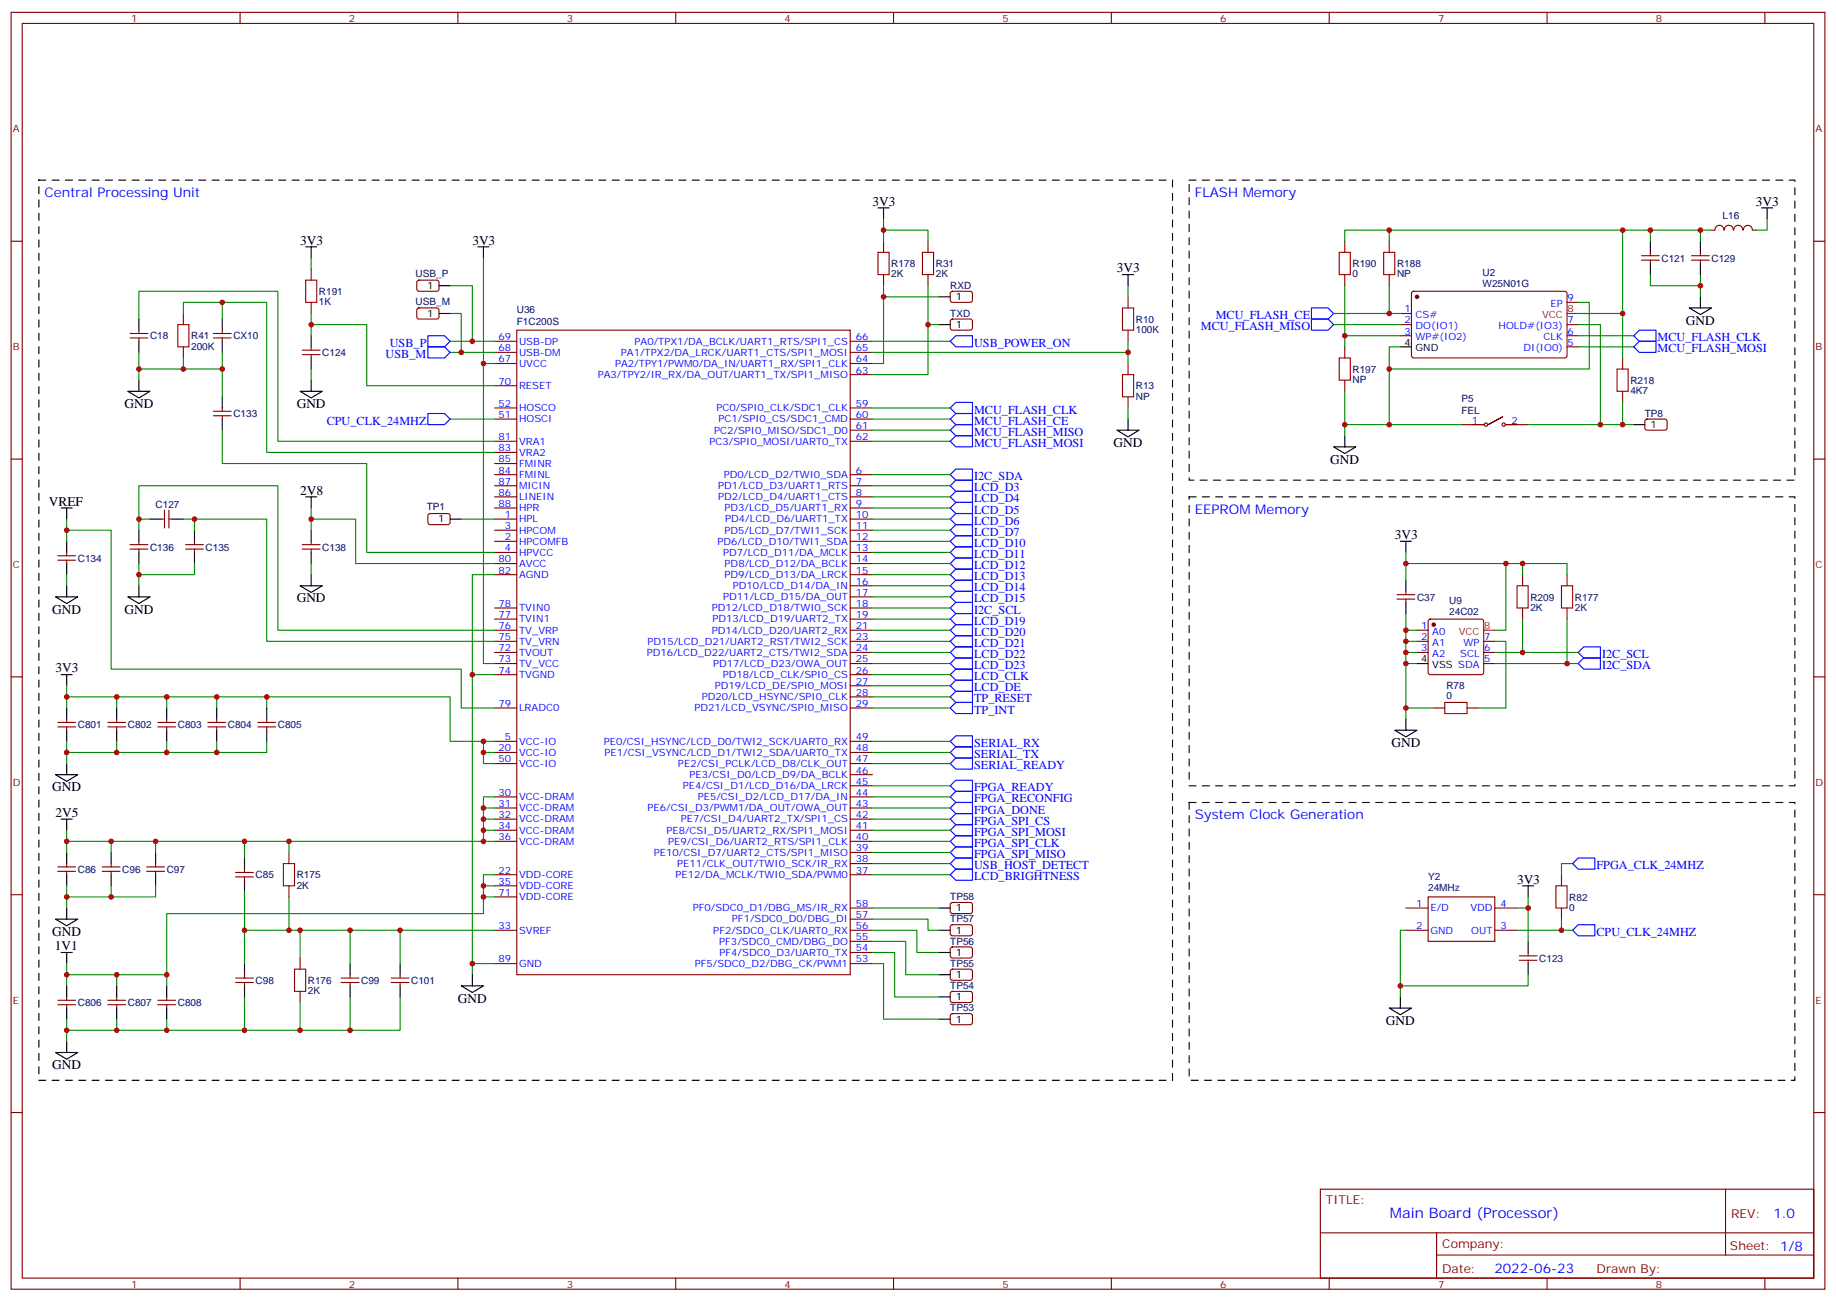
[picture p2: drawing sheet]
<svg xmlns="http://www.w3.org/2000/svg" width="583mm" height="413mm" viewBox="0 0 583 413" stroke-linecap="round" stroke-linejoin="round" font-family="sans-serif">
<g fill="none" stroke="#870000" stroke-width=".35">
<path d="M3.5 3.9h575.8v405.4h-575.8zM7.1 7.4h568.6v398.3h-568.6zM76.2 3.9v3.5M145.3 3.9v3.5M214.5 3.9v3.5M283.6 3.9v3.5M352.8 3.9v3.5M421.9 3.9v3.5M491.1 3.9v3.5M560.2 3.9v3.5M3.5 76.6h3.6M280.5 76.6v3.5"/>
<path d="M294.6 76.6v3.5M426.9 76.6v3.5M441 76.6v3.5M543.3 73.1h1M544.4 73a1.41 1.41 0 0 1 1.4-1.5 1.41 1.41 0 0 1 1.4 1.5M547.4 73a1.41 1.41 0 0 1 1.4-1.5 1.41 1.41 0 0 1 1.4 1.5M550.4 73a1.41 1.41 0 0 1 1.4-1.5 1.41 1.41 0 0 1 1.4 1.5M553.4 73a1.41 1.41 0 0 1 1.4-1.5 1.41 1.41 0 0 1 1.4 1.5M556.3 73.1h1.1M575.7 76.6h3.6M58.2 99.5v3.5M98.8 85.4v3.5"/>
<path d="M98.8 96v3.5M132.5 89.1l.5-.2 5.9 .1 .4 .6v2.4l-.7 .5-5.9-.1-.4-.6v-2.2zM132.5 98l.5-.2h5.9l.4 .7v2.4l-.7 .4-5.9-.1-.4-.6v-2.1zM280.5 87.2v3.5M294.6 87.2v3.5M301.9 92.7l.4-.2h5.9l.5 .7-.1 2.4-.6 .4-5.9-.1-.5-.6v-2.1zM358.1 94.2v3.6M426.9 87.2v3.5M441 87.2v3.5M444.5 99.5h3.5M448.3 92.7l.4-.2h48.3l.4 .7v20l-.7 .4h-48.2l-.5-.7v-19.7zM497.4 96h3.5"/>
<path d="M521.1 82.6h5.6M521.1 81.2h5.6M523.9 80.1v1.1M523.9 82.6v1M536.9 82.6h5.7M536.9 81.2h5.7M539.8 80.1v1.1M539.8 82.6v1M41.3 105.9h5.6M41.3 107.3h5.6M44.1 104.8v1.1M44.1 107.3v1"/>
<path d="M58.2 110.1v3.5M67.7 105.9h5.7M67.7 107.3h5.7M70.6 104.8v1.1M70.6 107.3v1M96 112.6h5.6M96 111.2h5.6M98.8 110.1v1.1M98.8 112.6v1M157 115.4h7M157 111.9h7M157 108.3h7"/>
<path d="M164 104.8h105.9v204.6h-105.9zM269.9 118.9h7M269.9 115.4h7M269.9 111.9h7M269.9 108.3h7M301.9 101.5l.4-.2h5.9l.5 .7-.1 2.4-.6 .4-5.9-.1-.5-.6v-2.1zM358.1 104.8v3.5M358.1 115.4v3.5M426.9 110.1v3.5M444.5 103h3.5M444.5 106.6h3.5M497.4 103h3.5"/>
<path d="M497.4 106.6h3.5M497.4 110.1h3.5M515.1 113.6v3.6M67.7 132h5.7M67.7 130.6h5.7M70.6 129.5v1.1M70.6 132v1M157 133h7M157 129.5h7M157 122.4h7M269.9 133h7M269.9 129.5h7"/>
<path d="M269.9 136.6h7M358.1 126v3.5M426.9 120.7v3.5M463.9 134.8h7.1M477 132.3l-4.6 2.5 4.6-2.5M478 134.8h7.1M515.1 124.2v3.5M522.3 133.2l.5-.2 5.9 .1 .5 .6-.1 2.4-.6 .5-6-.1-.4-.6v-2.2zM3.5 145.7h3.6M157 150.7h7M157 154.2h7M157 157.7h7"/>
<path d="M157 140.1h7M157 143.6h7M157 147.1h7M269.9 150.7h7M269.9 154.2h7M269.9 157.7h7M269.9 140.1h7M575.7 145.7h3.6M18.3 177.8h5.7M18.3 176.4h5.7M21.2 175.4v1M21.2 177.8v1.1"/>
<path d="M41.3 174.3h5.6M41.3 172.9h5.6M44.1 171.8v1.1M44.1 174.3v1.1M51.2 164.8h1M52.2 162v5.6M53.6 164.8h1.1M53.6 162v5.6M58.9 174.3h5.7M58.9 172.9h5.7M61.7 171.8v1.1M61.7 174.3v1.1"/>
<path d="M96 174.3h5.6M96 172.9h5.6M98.8 171.8v1.1M98.8 174.3v1.1M136.1 163.2l.4-.2 5.9 .1 .5 .6-.1 2.4-.6 .4h-5.9l-.5-.7v-2.1zM157 164.8h7M157 171.8h7M157 168.3h7M157 175.4h7M157 161.3h7M157 178.9h7M269.9 164.8h7"/>
<path d="M269.9 171.8h7M269.9 168.3h7M269.9 175.4h7M269.9 161.3h7M269.9 178.9h7M157 182.4h7M157 193h7M157 196.5h7M269.9 182.4h7M269.9 185.9h7M269.9 189.5h7M269.9 193h7"/>
<path d="M269.9 196.5h7M443.4 190.2h5.7M443.4 188.8h5.7M446.3 187.7v1.1M446.3 190.2v1M453.6 196.7l.4-.2h16.3l.5 .2 .2 .5v16.3l-.3 .5-.4 .2h-16.3l-.5-.3-.2-.4v-16.3zM483.3 182.4v3.5M483.3 193v3.5M497.4 182.4v3.5M497.4 193v3.5M3.5 214.9h3.6M157 200.1h7"/>
<path d="M157 203.6h7M157 207.1h7M157 210.6h7M157 214.2h7M269.9 200.1h7M269.9 203.6h7M269.9 207.1h7M269.9 210.6h7M269.9 214.2h7M269.9 217.7h7M449.8 200.1h3.5M449.8 203.6h3.5"/>
<path d="M449.8 207.1h3.5M471 203.6h3.5M471 207.1h3.5M471 210.6h3.5M575.7 214.9h3.6M18.3 230.8h5.7M18.3 229.3h5.7M21.2 228.3v1M21.2 230.8v1M34.2 230.8h5.7M34.2 229.3h5.7M37 228.3v1"/>
<path d="M37 230.8v1M50.1 230.8h5.6M50.1 229.3h5.6M52.9 228.3v1M52.9 230.8v1M66 230.8h5.6M66 229.3h5.6M68.8 228.3v1M68.8 230.8v1M81.8 230.8h5.7M81.8 229.3h5.7M84.7 228.3v1"/>
<path d="M84.7 230.8v1M157 235.3h7M157 238.9h7M157 224.8h7M269.9 235.3h7M269.9 238.9h7M269.9 221.2h7M269.9 224.8h7M455.1 224.8h3.5M465.7 224.8h3.5M157 253h7M157 256.5h7"/>
<path d="M157 242.4h7M269.9 253h7M269.9 256.5h7M269.9 249.4h7M269.9 245.9h7M269.9 242.4h7M18.3 276.6h5.7M18.3 275.2h5.7M21.2 274.1v1.1M21.2 276.6v1.1M32.5 276.6h5.6M32.5 275.2h5.6"/>
<path d="M35.3 274.1v1.1M35.3 276.6v1.1M46.6 276.6h5.6M46.6 275.2h5.6M49.4 274.1v1.1M49.4 276.6v1.1M74.8 278.4h5.6M74.8 277h5.6M77.6 275.9v1.1M77.6 278.4v1M91.7 270.6v3.5M157 277.7h7"/>
<path d="M157 260h7M157 263.6h7M157 267.1h7M269.9 277.7h7M269.9 260h7M269.9 263.6h7M269.9 267.1h7M269.9 274.1h7M269.9 270.6h7M495.7 277.7v3.5M3.5 284h3.6M91.7 281.2v3.5"/>
<path d="M157 295.3h7M157 281.2h7M157 284.7h7M269.9 295.3h7M269.9 298.8h7M269.9 291.8h7M269.9 288.3h7M301.9 286.7l.4-.2h5.9l.5 .7-.1 2.4-.6 .4h-5.9l-.5-.7v-2.1zM301.9 293.8l.4-.3 5.9 .1 .5 .7-.1 2.3-.6 .5-5.9-.1-.5-.6v-2.1zM446.3 295.3h7M446.3 288.3h7M453.3 284.7h21.2v14.1h-21.2z"/>
<path d="M474.5 295.3h7M474.5 288.3h7M495.7 288.3v3.5M575.7 284h3.6M18.3 318.9h5.7M18.3 317.5h5.7M21.2 316.5v1M21.2 318.9v1.1M34.2 318.9h5.7M34.2 317.5h5.7M37 316.5v1M37 318.9v1.1"/>
<path d="M50.1 318.9h5.6M50.1 317.5h5.6M52.9 316.5v1M52.9 318.9v1.1M74.8 311.9h5.6M74.8 310.5h5.6M77.6 309.4v1.1M77.6 311.9v1M95.2 304.1v3.6M95.2 314.7v3.5M108.3 311.9h5.6M108.3 310.5h5.6"/>
<path d="M111.1 309.4v1.1M111.1 311.9v1M124.2 311.9h5.6M124.2 310.5h5.6M127 309.4v1.1M127 311.9v1M157 305.9h7M269.9 305.9h7M269.9 302.4h7M301.9 300.8l.4-.2 5.9 .1 .5 .6-.1 2.4-.6 .4h-5.9l-.5-.7v-2.1zM301.9 307.9l.4-.2h5.9l.5 .7-.1 2.4-.6 .4-5.9-.1-.5-.6v-2.1zM301.9 314.9l.4-.2 5.9 .1 .5 .6-.1 2.4-.6 .4h-5.9l-.5-.7v-2.1z"/>
<path d="M482.2 304.8h5.7M482.2 303.4h5.7M485.1 302.4v1M485.1 304.8v1.1M301.9 322l.4-.2h5.9l.5 .7-.1 2.4-.6 .4-5.9-.1-.5-.6v-2.1zM3.5 353.2h3.6M575.7 353.2h3.6M419.1 377.5h156.6v28.2h-156.6zM547.7 377.5v20.9M419.1 391.4h156.5M456 398.4h119.6M456 391.4v14.1"/>
<path d="M76.2 405.7v3.6M145.3 405.7v3.6M214.5 405.7v3.6M283.6 405.7v3.6M352.8 405.7v3.6M421.9 405.7v3.6M491.1 405.7v3.6M560.2 405.7v3.6"/>
<circle cx="471.7" cy="134.8" r=".53"/>
<circle cx="477.3" cy="134.8" r=".53"/>
</g>
<g fill="none" stroke="#008700" stroke-width=".35">
<path d="M280.5 73.1h14.1v3.5M280.5 69.5v7.1M441 73.1v3.5M515.1 73.1v40.5M523.9 73.1v3.5M539.8 73.1v3.5M543.3 73.1h-116.4v3.5M560.9 69.5v3.6h-3.5M58.2 99.5v-3.5h26.5v47.6h72.3M70.6 96v5.3M98.8 81.9v3.5M98.8 99.5v7.1"/>
<path d="M142.9 99.5h3.5v12.4M142.9 90.7h7v17.6M153.5 81.9v128.7h3.5M280.5 90.7v24.7h-3.6M280.5 94.2h17.6M294.6 90.7v28.2h-17.7M358.1 90.7v3.5M423.3 99.5h21.2M426.9 90.7v19.4M441 90.7v8.8M500.9 96h3.6v21.2h-63.5M500.9 99.5h14.2"/>
<path d="M523.9 87.2v3.5h15.9M539.8 87.2v7M44.1 101.3v-8.8h44.1v47.6h68.8M44.1 111.9v8.8M44.1 117.2h26.5M58.2 113.6v3.6M70.6 111.9v14.1M98.8 103h17.6v19.4h40.6M98.8 117.2v3.5M142.9 108.3h14.1M142.9 111.9h14.1M153.5 115.4h3.5"/>
<path d="M276.9 108.3h24.7M276.9 111.9h81.2M294.6 103h3.5M358.1 108.3v7.1M423.3 103h21.2M426.9 106.6h17.6M444.5 110.1h-3.5v24.7M500.9 103h7.1v31.8M500.9 106.6h17.7M500.9 110.1h17.7M70.6 136.6v10.5h45.8v28.3h40.6M142.9 133h14.1"/>
<path d="M276.9 136.6h24.7M276.9 129.5h24.7M276.9 133h24.7M358.1 129.5v3.5M426.9 134.8h37M426.9 124.2v14.1M485.1 134.8h33.5M515.1 127.7v7.1M276.9 157.7h24.7M276.9 154.2h24.7M276.9 140.1h24.7M276.9 150.7h24.7"/>
<path d="M21.2 168.3h14.1v44.1h111.1v12.4h10.6M21.2 164.8v7M44.1 168.3v-14.1h44.1v45.9h68.8M44.1 164.8h3.5M44.1 178.9v7M58.2 164.8h26.5v38.8h72.3M61.7 178.9v3.5h-17.6M61.7 164.8v3.5M98.8 164.8h14.1v14.1h44.1M98.8 161.3v7M98.8 178.9v3.5M146.4 164.8h10.6"/>
<path d="M276.9 178.9h24.7M276.9 175.4h24.7M276.9 171.8h24.7M276.9 168.3h24.7M276.9 164.8h24.7M276.9 161.3h24.7M446.3 178.9h51.1v3.5M446.3 175.4v8.8M478 178.9v21.2h-3.5M483.3 178.9v3.5M21.2 182.4v3.5M157 182.4h-7.1v127"/>
<path d="M276.9 196.5h24.7M276.9 189.5h24.7M276.9 185.9h24.7M276.9 182.4h24.7M276.9 193h24.7M446.3 194.8v33.5M483.3 196.5v10.6M497.4 196.5v14.1M21.2 217.7v7.1M149.9 214.2h7.1M276.9 217.7h24.7M276.9 214.2h24.7"/>
<path d="M276.9 210.6h24.7M276.9 207.1h24.7M276.9 203.6h24.7M276.9 200.1h24.7M446.3 210.6h3.5M446.3 207.1h3.5M446.3 203.6h3.5M446.3 200.1h3.5M474.5 203.6h3.5v21.2h-8.8M474.5 210.6h26.4M474.5 207.1h26.4M21.2 221.2h121.7v14.1h14.1"/>
<path d="M21.2 235.3v7.1M37 221.2v3.6M37 235.3v3.6M52.9 221.2v3.6M52.9 235.3v3.6M68.8 221.2v3.6M68.8 235.3v3.6M84.7 235.3v3.6h-63.5M84.7 221.2v3.6M153.5 235.3v7.1h3.5M153.5 238.9h3.5M276.9 224.8h24.7"/>
<path d="M276.9 221.2h24.7M276.9 235.3h24.7M276.9 238.9h24.7M446.3 224.8h8.8M153.5 256.5h3.5M157 253h-3.5v14.1M276.9 256.5h24.7M276.9 249.4h24.7M276.9 253h24.7M276.9 242.4h24.7M21.2 267.1h135.8M21.2 263.6v7"/>
<path d="M35.3 267.1v3.5M49.4 267.1v3.5M77.6 267.1v5.3M91.7 267.1v3.5M153.5 263.6h3.5M153.5 260h3.5M157 277.7h-3.5v12.3h-100.6v22.9M276.9 277.7h24.7M276.9 267.1h24.7M276.9 263.6h24.7M276.9 270.6h24.7M276.9 260h24.7"/>
<path d="M276.9 274.1h24.7M499.2 274.1h-3.5v3.6M21.2 281.2v7.1M35.3 281.2v3.5M49.4 281.2v3.5h-28.2M77.6 295.3h79.4M77.6 283v22.9M91.7 284.7v10.6M95.2 295.3v8.8M111.1 295.3v10.6M127 295.3v10.6M153.5 281.2h3.5"/>
<path d="M153.5 284.7h3.5M276.9 291.8h17.7v3.5h3.5M276.9 295.3h14.1v7.1h7.1M276.9 298.8h10.6v10.6h10.6M276.9 288.3h21.2M446.3 295.3h-1.8v21.2M481.5 288.3h3.6M481.5 295.3h17.7M485.1 284.7v14.1M495.7 291.8v3.5M21.2 305.9v7M21.2 309.4h31.7"/>
<path d="M37 309.4v3.5M77.6 316.5v10.6M95.2 318.2v8.9M111.1 316.5v10.6M127 316.5v10.6h-105.8M149.9 305.9h7.1M276.9 302.4h7.1v14.1h14.1M276.9 305.9h3.6v17.6h17.6M485.1 309.4v3.5h-40.6M21.2 323.5v7.1M37 323.5v3.6M52.9 323.5v3.6"/>
</g>
<g fill="none" stroke="#00f" stroke-width=".35">
<path d="M416.3 97.8h5.3l1.7 1.7-1.7 1.8h-5.3zM135.8 106.6h5.3l1.8 1.7-1.8 1.8h-5.3zM135.8 110.1h5.3l1.8 1.8-1.8 1.7h-5.3zM303.4 106.6h5.3v3.5h-5.3l-1.8-1.8zM416.3 101.3h5.3l1.7 1.7-1.7 1.8h-5.3zM520.3 104.8h5.3v3.5h-5.3l-1.7-1.7zM520.3 108.3h5.3v3.6h-5.3l-1.7-1.8zM135.8 131.3h5.3l1.8 1.7-1.8 1.8h-5.3zM303.4 138.3h5.3v3.6h-5.3l-1.8-1.8zM303.4 127.7h5.3v3.6h-5.3l-1.8-1.8zM303.4 134.8h5.3v3.5h-5.3l-1.8-1.7zM303.4 131.3h5.3v3.5h-5.3l-1.8-1.8z"/>
<path d="M303.4 152.4h5.3v3.6h-5.3l-1.8-1.8zM303.4 156h5.3v3.5h-5.3l-1.8-1.8zM303.4 159.5h5.3v3.5h-5.3l-1.8-1.7zM303.4 148.9h5.3v3.5h-5.3l-1.8-1.7zM303.4 166.5h5.3v3.6h-5.3l-1.8-1.8zM303.4 163h5.3v3.5h-5.3l-1.8-1.7zM303.4 170.1h5.3v3.5h-5.3l-1.8-1.8zM303.4 173.6h5.3v3.5h-5.3l-1.8-1.7zM303.4 177.1h5.3v3.6h-5.3l-1.8-1.8zM303.4 180.7h5.3v3.5h-5.3l-1.8-1.8zM303.4 184.2h5.3v3.5h-5.3l-1.8-1.8zM303.4 187.7h5.3v3.5h-5.3l-1.8-1.7z"/>
<path d="M303.4 198.3h5.3v3.5h-5.3l-1.8-1.7zM303.4 194.8h5.3v3.5h-5.3l-1.8-1.8zM303.4 191.2h5.3v3.6h-5.3l-1.8-1.8zM303.4 219.5h5.3v3.5h-5.3l-1.8-1.8zM303.4 215.9h5.3v3.6h-5.3l-1.8-1.8zM303.4 212.4h5.3v3.5h-5.3l-1.8-1.7zM303.4 208.9h5.3v3.5h-5.3l-1.8-1.8zM303.4 205.4h5.3v3.5h-5.3l-1.8-1.8zM303.4 201.8h5.3v3.6h-5.3l-1.8-1.8zM500.9 210.6l1.8-1.7h5.3v3.5h-5.3zM502.7 205.4h5.3v3.5h-5.3l-1.8-1.8zM303.4 223h5.3v3.5h-5.3l-1.8-1.7z"/>
<path d="M303.4 233.6h5.3v3.5h-5.3l-1.8-1.8zM303.4 237.1h5.3v3.5h-5.3l-1.8-1.7zM303.4 251.2h5.3v3.5h-5.3l-1.8-1.7zM303.4 247.7h5.3v3.5h-5.3l-1.8-1.8zM303.4 254.7h5.3v3.6h-5.3l-1.8-1.8zM303.4 258.3h5.3v3.5h-5.3l-1.8-1.8zM303.4 240.6h5.3v3.6h-5.3l-1.8-1.8zM303.4 265.3h5.3v3.6h-5.3l-1.8-1.8zM303.4 268.9h5.3v3.5h-5.3l-1.8-1.8zM303.4 261.8h5.3v3.5h-5.3l-1.8-1.7zM303.4 272.4h5.3v3.5h-5.3l-1.8-1.8zM303.4 275.9h5.3v3.5h-5.3l-1.8-1.7z"/>
<path d="M500.9 272.4h5.3v3.5h-5.3l-1.7-1.8zM500.9 293.5h5.3v3.6h-5.3l-1.7-1.8z"/>
</g>
<g fill="#870000" stroke="#870000" stroke-width=".35">
<circle cx="449.8" cy="94.2" r=".53"/>
<circle cx="455.1" cy="198.3" r=".53"/>
</g>
<g fill="none" stroke="#000" stroke-width=".35">
<path d="M97 78.4h3.5M98.8 78.4v3.5M151.7 78.4h3.5M153.5 78.4v3.5M278.7 66h3.5M280.5 66v3.5M523.9 76.6v3.5M539.8 76.6v3.5M559.2 66h3.5M560.9 66v3.5M139.3 90.7h3.6M139.3 99.5h3.6"/>
<path d="M298.1 94.2h3.5M356.3 87.2h3.5M358.1 87.2v3.5M523.9 83.6v3.6M536.2 97.8h7.1l-3.5 2.1zM539.8 83.6v3.6M539.8 94.2v3.6M44.1 101.3v3.5M44.1 108.3v3.6M70.6 101.3v3.5M70.6 108.3v3.6M98.8 106.6v3.5"/>
<path d="M98.8 113.6v3.6M298.1 103h3.5M444.5 110.1h3.5M40.6 124.2h7l-3.5 2.1zM44.1 120.7v3.5M70.6 126v3.5M70.6 133v3.6M95.2 124.2h7.1l-3.5 2.1zM98.8 120.7v3.5M354.5 136.6h7.1l-3.5 2.1zM358.1 133v3.6M426.9 138.3v3.6"/>
<path d="M518.6 134.8h3.5M97 157.7h3.5M98.8 157.7v3.6M423.3 141.9h7.1l-3.5 2.1zM19.4 161.3h3.5M21.2 161.3v3.5M21.2 171.8v3.6M21.2 178.9v3.5M44.1 168.3v3.5M44.1 175.4v3.5M47.6 164.8h3.6M54.7 164.8h3.5"/>
<path d="M61.7 168.3v3.5M61.7 175.4v3.5M98.8 168.3v3.5M98.8 175.4v3.5M142.9 164.8h3.5M444.5 171.8h3.5M446.3 171.8v3.6M17.6 189.5h7.1l-3.5 2.1zM21.2 185.9v3.6M40.6 189.5h7l-3.5 2.1zM44.1 185.9v3.6M95.2 185.9h7.1l-3.5 2.2z"/>
<path d="M98.8 182.4v3.5M446.3 184.2v3.5M446.3 191.2v3.6M19.4 214.2h3.5M21.2 214.2v3.5M449.8 210.6h3.5M21.2 224.8v3.5M21.2 231.8v3.5M37 224.8v3.5M37 231.8v3.5M52.9 224.8v3.5M52.9 231.8v3.5"/>
<path d="M68.8 224.8v3.5M68.8 231.8v3.5M84.7 224.8v3.5M84.7 231.8v3.5M442.7 231.8h7.1l-3.5 2.1zM446.3 228.3v3.5M17.6 245.9h7.1l-3.5 2.1zM21.2 242.4v3.5M19.4 260h3.5M21.2 260v3.6M21.2 270.6v3.5M21.2 277.7v3.5"/>
<path d="M35.3 270.6v3.5M35.3 277.7v3.5M49.4 270.6v3.5M49.4 277.7v3.5M77.6 272.4v3.5M77.6 279.4v3.6M17.6 291.8h7.1l-3.5 2.1zM21.2 288.3v3.5M298.1 288.3h3.5M298.1 295.3h3.5M483.3 281.2h3.5M485.1 281.2v3.5"/>
<path d="M485.1 298.8v3.6M19.4 302.4h3.5M21.2 302.4v3.5M21.2 312.9v3.6M37 312.9v3.6M52.9 312.9v3.6M77.6 305.9v3.5M77.6 312.9v3.6M111.1 305.9v3.5M111.1 312.9v3.6M127 305.9v3.5M127 312.9v3.6"/>
<path d="M146.4 312.9h7.1l-3.6 2.2zM149.9 309.4v3.5M298.1 302.4h3.5M298.1 309.4h3.5M298.1 316.5h3.5M444.5 316.5v3.5M485.1 305.9v3.5M17.6 334.1h7.1l-3.5 2.1zM21.2 320v3.5M21.2 330.6v3.5M37 320v3.5M52.9 320v3.5"/>
<path d="M298.1 323.5h3.5M441 320h7l-3.5 2.1z"/>
</g>
<path d="M497.4 99.5h3.5M471 200.1h3.5" fill="none" stroke="#f00" stroke-width=".35"/>
<g fill="none" stroke="#a10000" stroke-width=".35">
<path d="M97 88.9h3.5v7.1h-3.5zM278.7 80.1h3.5v7.1h-3.5zM292.8 80.1h3.5v7.1h-3.5zM356.3 97.8h3.5v7h-3.5zM425.1 80.1h3.5v7.1h-3.5zM439.2 80.1h3.5v7.1h-3.5zM56.4 103h3.6v7.1h-3.6zM356.3 118.9h3.5v7.1h-3.5zM425.1 113.6h3.5v7.1h-3.5zM513.3 117.2h3.5v7h-3.5zM481.5 185.9h3.6v7.1h-3.6zM495.7 185.9h3.5v7.1h-3.5z"/>
<path d="M458.6 223h7.1v3.5h-7.1zM90 274.1h3.5v7.1h-3.5zM493.9 281.2h3.5v7.1h-3.5zM93.5 307.7h3.5v7h-3.5z"/>
</g>
<path d="M12.3 57.2h359.9v285.7h-359.9zM377.5 57.2h192.2v95.2h-192.2zM377.5 157.7h192.2v91.7h-192.2zM377.5 254.7h192.2v88.2h-192.2z" fill="none" stroke="#000" stroke-width=".35" stroke-dasharray="2.1 2.1"/>
<g fill="#c00">
<circle cx="446.3" cy="203.6" r=".88"/>
<circle cx="446.3" cy="207.1" r=".88"/>
<circle cx="446.3" cy="210.6" r=".88"/>
<circle cx="483.3" cy="178.9" r=".88"/>
<circle cx="483.3" cy="207.1" r=".88"/>
<circle cx="497.4" cy="210.6" r=".88"/>
<circle cx="515.1" cy="134.8" r=".88"/>
<circle cx="515.1" cy="99.5" r=".88"/>
<circle cx="508" cy="134.8" r=".88"/>
<circle cx="441" cy="117.2" r=".88"/>
<circle cx="426.9" cy="106.6" r=".88"/>
<circle cx="441" cy="134.8" r=".88"/>
<circle cx="426.9" cy="134.8" r=".88"/>
<circle cx="444.5" cy="312.9" r=".88"/>
<circle cx="485.1" cy="288.3" r=".88"/>
<circle cx="495.7" cy="295.3" r=".88"/>
<circle cx="358.1" cy="111.9" r=".88"/>
<circle cx="98.8" cy="103" r=".88"/>
<circle cx="280.5" cy="73.1" r=".88"/>
<circle cx="280.5" cy="94.2" r=".88"/>
<circle cx="294.6" cy="103" r=".88"/>
<circle cx="146.4" cy="111.9" r=".88"/>
<circle cx="149.9" cy="108.3" r=".88"/>
<circle cx="446.3" cy="224.8" r=".88"/>
<circle cx="478" cy="178.9" r=".88"/>
<circle cx="446.3" cy="178.9" r=".88"/>
<circle cx="446.3" cy="200.1" r=".88"/>
<circle cx="441" cy="99.5" r=".88"/>
<circle cx="539.8" cy="90.7" r=".88"/>
<circle cx="515.1" cy="73.1" r=".88"/>
<circle cx="523.9" cy="73.1" r=".88"/>
<circle cx="441" cy="73.1" r=".88"/>
<circle cx="539.8" cy="73.1" r=".88"/>
<circle cx="153.5" cy="115.4" r=".88"/>
<circle cx="153.5" cy="238.9" r=".88"/>
<circle cx="149.9" cy="305.9" r=".88"/>
<circle cx="149.9" cy="214.2" r=".88"/>
<circle cx="153.5" cy="256.5" r=".88"/>
<circle cx="153.5" cy="260" r=".88"/>
<circle cx="153.5" cy="263.6" r=".88"/>
<circle cx="70.6" cy="96" r=".88"/>
<circle cx="44.1" cy="117.2" r=".88"/>
<circle cx="70.6" cy="117.2" r=".88"/>
<circle cx="58.2" cy="117.2" r=".88"/>
<circle cx="98.8" cy="164.8" r=".88"/>
<circle cx="44.1" cy="182.4" r=".88"/>
<circle cx="44.1" cy="164.8" r=".88"/>
<circle cx="61.7" cy="164.8" r=".88"/>
<circle cx="21.2" cy="168.3" r=".88"/>
<circle cx="21.2" cy="238.9" r=".88"/>
<circle cx="68.8" cy="238.9" r=".88"/>
<circle cx="52.9" cy="238.9" r=".88"/>
<circle cx="37" cy="238.9" r=".88"/>
<circle cx="21.2" cy="221.2" r=".88"/>
<circle cx="153.5" cy="235.3" r=".88"/>
<circle cx="52.9" cy="221.2" r=".88"/>
<circle cx="37" cy="221.2" r=".88"/>
<circle cx="68.8" cy="221.2" r=".88"/>
<circle cx="84.7" cy="221.2" r=".88"/>
<circle cx="21.2" cy="267.1" r=".88"/>
<circle cx="35.3" cy="267.1" r=".88"/>
<circle cx="49.4" cy="267.1" r=".88"/>
<circle cx="153.5" cy="267.1" r=".88"/>
<circle cx="21.2" cy="284.7" r=".88"/>
<circle cx="35.3" cy="284.7" r=".88"/>
<circle cx="153.5" cy="281.2" r=".88"/>
<circle cx="153.5" cy="284.7" r=".88"/>
<circle cx="21.2" cy="309.4" r=".88"/>
<circle cx="52.9" cy="309.4" r=".88"/>
<circle cx="37" cy="309.4" r=".88"/>
<circle cx="77.6" cy="267.1" r=".88"/>
<circle cx="91.7" cy="295.3" r=".88"/>
<circle cx="91.7" cy="267.1" r=".88"/>
<circle cx="21.2" cy="327.1" r=".88"/>
<circle cx="37" cy="327.1" r=".88"/>
<circle cx="95.3" cy="295.3" r=".88"/>
<circle cx="77.6" cy="327.1" r=".88"/>
<circle cx="95.3" cy="327.1" r=".88"/>
<circle cx="111.1" cy="327.1" r=".88"/>
<circle cx="111.1" cy="295.3" r=".88"/>
<circle cx="127" cy="295.3" r=".88"/>
<circle cx="77.6" cy="295.3" r=".88"/>
<circle cx="52.9" cy="327.1" r=".88"/>
</g>
<text font-size="4.6" fill="#00f" x="441.2" y="386.5">Main Board (Processor)</text>
<g font-size="4.2" fill="#00f">
<text x="14.1" y="62.5">Central Processing Unit</text>
<text x="379.2" y="62.5">FLASH Memory</text>
<text x="379.2" y="163">EEPROM Memory</text>
<text x="379.2" y="260">System Clock Generation</text>
<text x="562.9" y="386.8">1.0</text>
<text x="474.4" y="404.1">2022-06-23</text>
</g>
<g font-size="4.2">
<text x="276.9" y="65.3">3V3</text>
<text x="557.4" y="65.3">3V3</text>
<text x="95.2" y="77.6">3V3</text>
<text x="149.9" y="77.6">3V3</text>
<text x="354.5" y="86.5">3V3</text>
<text x="535.2" y="103">GND</text>
<text x="39.5" y="129.5">GND</text>
<text x="94.2" y="129.5">GND</text>
<text x="353.5" y="141.9">GND</text>
<text x="422.3" y="147.1">GND</text>
<text x="15.5" y="160.5">VREF</text>
<text x="95.2" y="157">2V8</text>
<text x="442.7" y="171.1">3V3</text>
<text x="94.2" y="191.2">GND</text>
<text x="16.6" y="194.8">GND</text>
<text x="39.5" y="194.8">GND</text>
<text x="17.6" y="213.5">3V3</text>
<text x="441.7" y="237.1">GND</text>
<text x="16.6" y="251.2">GND</text>
<text x="17.6" y="259.3">2V5</text>
<text x="481.5" y="280.5">3V3</text>
<text x="16.6" y="297.1">GND</text>
<text x="17.4" y="301.7">1V1</text>
<text x="145.3" y="318.2">GND</text>
<text x="439.9" y="325.3">GND</text>
<text x="16.6" y="339.4">GND</text>
</g>
<g font-size="3.9" fill="#00f">
<text x="385.9" y="101.3">MCU_FLASH_CE</text>
<text x="381.2" y="104.8">MCU_FLASH_MISO</text>
<text x="122.4" y="113.6">USB_M</text>
<text x="123.7" y="110.1">USB_P</text>
<text x="309.2" y="110.1">USB_POWER_ON</text>
<text x="526.2" y="108.3">MCU_FLASH_CLK</text>
<text x="526.2" y="111.9">MCU_FLASH_MOSI</text>
<text x="309.2" y="131.3">MCU_FLASH_CLK</text>
<text x="103.7" y="134.8">CPU_CLK_24MHZ</text>
<text x="309.2" y="134.8">MCU_FLASH_CE</text>
<text x="309.2" y="141.9">MCU_FLASH_MOSI</text>
<text x="309.2" y="138.3">MCU_FLASH_MISO</text>
<text x="309.2" y="156">LCD_D3</text>
<text x="309.2" y="152.4">I2C_SDA</text>
<text x="309.2" y="159.5">LCD_D4</text>
<text x="309.2" y="163">LCD_D5</text>
<text x="309.2" y="166.5">LCD_D6</text>
<text x="309.2" y="170.1">LCD_D7</text>
<text x="309.2" y="173.6">LCD_D10</text>
<text x="309.2" y="177.1">LCD_D11</text>
<text x="309.2" y="180.7">LCD_D12</text>
<text x="309.2" y="184.2">LCD_D13</text>
<text x="309.2" y="187.7">LCD_D14</text>
<text x="309.2" y="191.2">LCD_D15</text>
<text x="309.2" y="194.8">I2C_SCL</text>
<text x="309.2" y="201.8">LCD_D20</text>
<text x="309.2" y="198.3">LCD_D19</text>
<text x="309.2" y="208.9">LCD_D22</text>
<text x="309.2" y="205.4">LCD_D21</text>
<text x="508.5" y="208.9">I2C_SCL</text>
<text x="309.2" y="215.9">LCD_CLK</text>
<text x="309.2" y="212.4">LCD_D23</text>
<text x="508.5" y="212.4">I2C_SDA</text>
<text x="309.2" y="219.5">LCD_DE</text>
<text x="309.2" y="226.5">TP_INT</text>
<text x="309.2" y="223">TP_RESET</text>
<text x="309.2" y="237.1">SERIAL_RX</text>
<text x="309.2" y="240.6">SERIAL_TX</text>
<text x="309.2" y="244.2">SERIAL_READY</text>
<text x="309.2" y="251.2">FPGA_READY</text>
<text x="309.2" y="254.7">FPGA_RECONFIG</text>
<text x="309.2" y="258.3">FPGA_DONE</text>
<text x="309.2" y="261.8">FPGA_SPI_CS</text>
<text x="309.2" y="268.9">FPGA_SPI_CLK</text>
<text x="309.2" y="265.3">FPGA_SPI_MOSI</text>
<text x="309.2" y="272.4">FPGA_SPI_MISO</text>
<text x="309.2" y="275.9">USB_HOST_DETECT</text>
<text x="506.8" y="275.9">FPGA_CLK_24MHZ</text>
<text x="309.2" y="279.4">LCD_BRIGHTNESS</text>
<text x="506.8" y="297.1">CPU_CLK_24MHZ</text>
</g>
<g font-size="3.9" fill="#800">
<text x="420.9" y="382.1">TITLE:</text>
<text x="549.5" y="386.8">REV:</text>
<text x="457.8" y="396.3">Company:</text>
<text x="549.1" y="396.9">Sheet: 1/8</text>
<text x="457.8" y="404">Date:</text>
<text x="506.8" y="404.1">Drawn By:</text>
</g>
<g font-size="3.2" fill="#800">
<text x="41.6" y="6.9">1</text>
<text x="110.8" y="6.9">2</text>
<text x="179.9" y="6.9">3</text>
<text x="249.1" y="6.9">4</text>
<text x="318.2" y="6.9">5</text>
<text x="387.3" y="6.9">6</text>
<text x="456.5" y="6.9">7</text>
<text x="525.6" y="6.9">8</text>
<text x="4.1" y="42">A</text>
<text x="576.3" y="42">A</text>
<text x="4.1" y="111.2">B</text>
<text x="576.3" y="111.2">B</text>
<text x="4.1" y="180.3">C</text>
<text x="576.3" y="180.3">C</text>
<text x="4.1" y="249.4">D</text>
<text x="576.3" y="249.4">D</text>
<text x="4.1" y="318.6">E</text>
<text x="576.3" y="318.6">E</text>
<text x="41.6" y="408.7">1</text>
<text x="110.8" y="408.7">2</text>
<text x="179.9" y="408.7">3</text>
<text x="249.1" y="408.7">4</text>
<text x="318.2" y="408.7">5</text>
<text x="387.3" y="408.7">6</text>
<text x="456.5" y="408.7">7</text>
<text x="525.6" y="408.7">8</text>
</g>
<g font-size="3.2" fill="#000080">
<text x="546.8" y="69.5">L16</text>
<text x="527.4" y="83.1">C121</text>
<text x="543.3" y="83.1">C129</text>
<text x="131.9" y="87.9">USB_P</text>
<text x="282.9" y="88">2K</text>
<text x="282.9" y="84.8">R178</text>
<text x="297" y="88">2K</text>
<text x="297" y="84.8">R31</text>
<text x="429.3" y="88">0</text>
<text x="429.3" y="84.8">R190</text>
<text x="443.4" y="88">NP</text>
<text x="443.4" y="84.8">R188</text>
<text x="470.6" y="87.7">U2</text>
<text x="101.2" y="93.6">R191</text>
<text x="301.6" y="91.8">RXD</text>
<text x="470.6" y="91.1">W25N01G</text>
<text x="101.2" y="96.8">1K</text>
<text x="131.9" y="96.7">USB_M</text>
<text x="164" y="99.5">U36</text>
<text x="301.6" y="100.6">TXD</text>
<text x="47.6" y="107.7">C18</text>
<text x="60.7" y="107.7">R41</text>
<text x="74.1" y="107.7">CX10</text>
<text x="164" y="103">F1C200S</text>
<text x="360.5" y="105.7">100K</text>
<text x="360.5" y="102.5">R10</text>
<text x="60.7" y="111">200K</text>
<text x="102.3" y="113">C124</text>
<text x="429.3" y="118.3">R197</text>
<text x="360.5" y="123.6">R13</text>
<text x="429.3" y="121.5">NP</text>
<text x="517.5" y="125.1">4K7</text>
<text x="517.5" y="121.9">R218</text>
<text x="360.5" y="126.8">NP</text>
<text x="463.9" y="131.3">FEL</text>
<text x="463.9" y="127.7">P5</text>
<text x="74.1" y="132.4">C133</text>
<text x="522.1" y="132.3">TP8</text>
<text x="49.4" y="161.3">C127</text>
<text x="135.5" y="162">TP1</text>
<text x="24.7" y="178.3">C134</text>
<text x="47.6" y="174.8">C136</text>
<text x="65.3" y="174.8">C135</text>
<text x="102.3" y="174.8">C138</text>
<text x="449.8" y="190.7">C37</text>
<text x="460" y="191.7">U9</text>
<text x="485.8" y="190.7">R209</text>
<text x="499.9" y="190.7">R177</text>
<text x="460" y="195.2">24C02</text>
<text x="485.8" y="193.9">2K</text>
<text x="499.9" y="193.9">2K</text>
<text x="459.1" y="221.9">0</text>
<text x="459.1" y="218.7">R78</text>
<text x="24.7" y="231.2">C801</text>
<text x="40.6" y="231.2">C802</text>
<text x="56.4" y="231.2">C803</text>
<text x="72.3" y="231.2">C804</text>
<text x="88.2" y="231.2">C805</text>
<text x="24.7" y="277.1">C86</text>
<text x="38.8" y="277.1">C96</text>
<text x="52.9" y="277.1">C97</text>
<text x="81.1" y="278.8">C85</text>
<text x="94.2" y="278.8">R175</text>
<text x="453.3" y="279.4">Y2</text>
<text x="94.2" y="282.1">2K</text>
<text x="301.6" y="285.8">TP58</text>
<text x="453.3" y="283">24MHz</text>
<text x="498.1" y="285.9">R82</text>
<text x="301.6" y="292.8">TP57</text>
<text x="498.1" y="289.1">0</text>
<text x="301.6" y="299.9">TP56</text>
<text x="488.6" y="305.3">C123</text>
<text x="301.6" y="307">TP55</text>
<text x="81.1" y="312.4">C98</text>
<text x="97.7" y="315.6">2K</text>
<text x="97.7" y="312.4">R176</text>
<text x="114.7" y="312.4">C99</text>
<text x="130.5" y="312.4">C101</text>
<text x="301.6" y="314">TP54</text>
<text x="24.7" y="319.4">C806</text>
<text x="40.6" y="319.4">C807</text>
<text x="56.4" y="319.4">C808</text>
<text x="301.6" y="321.1">TP53</text>
</g>
<g font-size="3.2">
<text x="135.6" y="91.8">1</text>
<text x="303.4" y="95.3">1</text>
<text x="135.6" y="100.6">1</text>
<text x="303.4" y="104.1">1</text>
<text x="445.8" y="109.7">4</text>
<text x="449.3" y="111.5">GND</text>
<text x="523.9" y="135.9">1</text>
<text x="139.1" y="165.8">1</text>
<text x="451.1" y="210.3">4</text>
<text x="454.6" y="212.1">VSS SDA</text>
<text x="303.4" y="289.3">1</text>
<text x="303.4" y="296.4">1</text>
<text x="303.4" y="303.4">1</text>
<text x="303.4" y="310.5">1</text>
<text x="303.4" y="317.5">1</text>
<text x="303.4" y="324.6">1</text>
</g>
<g font-size="3.2" fill="#00f">
<text x="497.6" y="95.6">9</text>
<text x="445.8" y="99.2">1</text>
<text x="449.3" y="100.9">CS#</text>
<text x="492.2" y="97.4">EP</text>
<text x="158.2" y="108">69</text>
<text x="271.6" y="108">66</text>
<text x="445.8" y="102.7">2</text>
<text x="445.8" y="106.2">3</text>
<text x="449.3" y="104.5">DO(IO1)</text>
<text x="449.3" y="108">WP#(IO2)</text>
<text x="475.7" y="104.5">HOLD#(IO3)</text>
<text x="489.9" y="108">CLK</text>
<text x="497.6" y="106.2">6</text>
<text x="497.6" y="102.7">7</text>
<text x="158.2" y="111.5">68</text>
<text x="164.7" y="112.9">USB-DM</text>
<text x="164.7" y="109.4">USB-DP</text>
<text x="197.1" y="112.9">PA1/TPX2/DA_LRCK/UART1_CTS/SPI1_MOSI</text>
<text x="201.4" y="109.4">PA0/TPX1/DA_BCLK/UART1_RTS/SPI1_CS</text>
<text x="271.6" y="111.5">65</text>
<text x="483.6" y="111.5">DI(IO0)</text>
<text x="497.6" y="109.7">5</text>
<text x="158.2" y="115">67</text>
<text x="164.7" y="116.5">UVCC</text>
<text x="189.7" y="120">PA3/TPY2/IR_RX/DA_OUT/UART1_TX/SPI1_MISO</text>
<text x="195.3" y="116.5">PA2/TPY1/PWM0/DA_IN/UART1_RX/SPI1_CLK</text>
<text x="271.6" y="118.6">63</text>
<text x="271.6" y="115">64</text>
<text x="158.2" y="122.1">70</text>
<text x="164.7" y="123.5">RESET</text>
<text x="158.2" y="129.2">52</text>
<text x="164.7" y="130.6">HOSCO</text>
<text x="227.5" y="130.6">PC0/SPI0_CLK/SDC1_CLK</text>
<text x="271.6" y="129.2">59</text>
<text x="158.2" y="132.7">51</text>
<text x="164.7" y="134.1">HOSCI</text>
<text x="226.7" y="137.6">PC2/SPI0_MISO/SDC1_D0</text>
<text x="228.1" y="134.1">PC1/SPI0_CS/SDC1_CMD</text>
<text x="271.6" y="132.7">60</text>
<text x="271.6" y="136.2">61</text>
<text x="467.2" y="134.4">1</text>
<text x="479.8" y="134.4">2</text>
<text x="158.2" y="139.7">81</text>
<text x="158.2" y="143.3">83</text>
<text x="164.7" y="141.1">VRA1</text>
<text x="225.2" y="141.1">PC3/SPI0_MOSI/UART0_TX</text>
<text x="271.6" y="139.7">62</text>
<text x="158.2" y="146.8">85</text>
<text x="164.7" y="144.7">VRA2</text>
<text x="164.7" y="148.2">FMINR</text>
<text x="158.2" y="150.3">84</text>
<text x="158.2" y="153.8">87</text>
<text x="164.7" y="151.7">FMINL</text>
<text x="164.7" y="155.3">MICIN</text>
<text x="228" y="155.3">PD1/LCD_D3/UART1_RTS</text>
<text x="229.8" y="151.7">PD0/LCD_D2/TWI0_SDA</text>
<text x="271.6" y="150.3">6</text>
<text x="271.6" y="153.8">7</text>
<text x="158.2" y="157.4">86</text>
<text x="158.2" y="160.9">88</text>
<text x="164.7" y="158.8">LINEIN</text>
<text x="228" y="158.8">PD2/LCD_D4/UART1_CTS</text>
<text x="271.6" y="157.4">8</text>
<text x="271.6" y="160.9">9</text>
<text x="160.3" y="164.4">1</text>
<text x="160.3" y="168">3</text>
<text x="164.7" y="165.8">HPL</text>
<text x="164.7" y="162.3">HPR</text>
<text x="229.9" y="162.3">PD3/LCD_D5/UART1_RX</text>
<text x="230.2" y="165.8">PD4/LCD_D6/UART1_TX</text>
<text x="271.6" y="164.4">10</text>
<text x="271.6" y="168">11</text>
<text x="160.3" y="171.5">2</text>
<text x="164.7" y="172.9">HPCOMFB</text>
<text x="164.7" y="169.4">HPCOM</text>
<text x="227.8" y="172.9">PD6/LCD_D10/TWI1_SDA</text>
<text x="230" y="169.4">PD5/LCD_D7/TWI1_SCK</text>
<text x="271.6" y="171.5">12</text>
<text x="158.2" y="178.5">80</text>
<text x="160.3" y="175">4</text>
<text x="164.7" y="176.4">HPVCC</text>
<text x="164.7" y="180">AVCC</text>
<text x="229.5" y="176.4">PD7/LCD_D11/DA_MCLK</text>
<text x="230" y="180">PD8/LCD_D12/DA_BCLK</text>
<text x="271.6" y="175">13</text>
<text x="271.6" y="178.5">14</text>
<text x="158.2" y="182.1">82</text>
<text x="164.7" y="183.5">AGND</text>
<text x="230" y="183.5">PD9/LCD_D13/DA_LRCK</text>
<text x="271.6" y="182.1">15</text>
<text x="271.6" y="185.6">16</text>
<text x="229.6" y="190.5">PD11/LCD_D15/DA_OUT</text>
<text x="232.6" y="187">PD10/LCD_D14/DA_IN</text>
<text x="271.6" y="189.1">17</text>
<text x="158.2" y="196.2">77</text>
<text x="158.2" y="192.7">78</text>
<text x="164.7" y="197.6">TVIN1</text>
<text x="164.7" y="194.1">TVIN0</text>
<text x="225.9" y="194.1">PD12/LCD_D18/TWI0_SCK</text>
<text x="226.2" y="197.6">PD13/LCD_D19/UART2_TX</text>
<text x="271.6" y="192.7">18</text>
<text x="271.6" y="196.2">19</text>
<text x="158.2" y="203.2">75</text>
<text x="158.2" y="199.7">76</text>
<text x="164.7" y="201.1">TV_VRP</text>
<text x="225.9" y="201.1">PD14/LCD_D20/UART2_RX</text>
<text x="271.6" y="199.7">21</text>
<text x="271.6" y="203.2">23</text>
<text x="451.1" y="199.7">1</text>
<text x="451.1" y="203.2">2</text>
<text x="454.6" y="201.5">A0</text>
<text x="471.1" y="203.2">7</text>
<text x="158.2" y="206.8">72</text>
<text x="164.7" y="208.2">TVOUT</text>
<text x="164.7" y="204.6">TV_VRN</text>
<text x="205.3" y="208.2">PD16/LCD_D22/UART2_CTS/TWI2_SDA</text>
<text x="205.5" y="204.6">PD15/LCD_D21/UART2_RST/TWI2_SCK</text>
<text x="271.6" y="206.8">24</text>
<text x="451.1" y="206.8">3</text>
<text x="454.6" y="205">A1</text>
<text x="454.6" y="208.5">A2</text>
<text x="463.5" y="208.5">SCL</text>
<text x="464.6" y="205">WP</text>
<text x="471.1" y="206.8">6</text>
<text x="158.2" y="210.3">73</text>
<text x="158.2" y="213.8">74</text>
<text x="164.7" y="211.7">TV_VCC</text>
<text x="164.7" y="215.2">TVGND</text>
<text x="226.4" y="211.7">PD17/LCD_D23/OWA_OUT</text>
<text x="229.4" y="215.2">PD18/LCD_CLK/SPI0_CS</text>
<text x="271.6" y="210.3">25</text>
<text x="271.6" y="213.8">26</text>
<text x="471.1" y="210.3">5</text>
<text x="226.9" y="218.8">PD19/LCD_DE/SPI0_MOSI</text>
<text x="271.6" y="217.3">27</text>
<text x="271.6" y="220.9">28</text>
<text x="158.2" y="224.4">79</text>
<text x="164.7" y="225.8">LRADC0</text>
<text x="220.4" y="225.8">PD21/LCD_VSYNC/SPI0_MISO</text>
<text x="222.7" y="222.3">PD20/LCD_HSYNC/SPI0_CLK</text>
<text x="271.6" y="224.4">29</text>
<text x="158.2" y="238.5">20</text>
<text x="160.3" y="235">5</text>
<text x="164.7" y="236.4">VCC-IO</text>
<text x="164.7" y="239.9">VCC-IO</text>
<text x="191.6" y="236.4">PE0/CSI_HSYNC/LCD_D0/TWI2_SCK/UART0_RX</text>
<text x="191.9" y="239.9">PE1/CSI_VSYNC/LCD_D1/TWI2_SDA/UART0_TX</text>
<text x="271.6" y="238.5">48</text>
<text x="271.6" y="235">49</text>
<text x="158.2" y="242">50</text>
<text x="164.7" y="243.5">VCC-IO</text>
<text x="215.2" y="243.5">PE2/CSI_PCLK/LCD_D8/CLK_OUT</text>
<text x="271.6" y="245.6">46</text>
<text x="271.6" y="242">47</text>
<text x="216.8" y="250.5">PE4/CSI_D1/LCD_D16/DA_LRCK</text>
<text x="218.8" y="247">PE3/CSI_D0/LCD_D9/DA_BCLK</text>
<text x="271.6" y="249.1">45</text>
<text x="158.2" y="252.6">30</text>
<text x="158.2" y="256.2">31</text>
<text x="164.7" y="254">VCC-DRAM</text>
<text x="164.7" y="257.6">VCC-DRAM</text>
<text x="205.5" y="257.6">PE6/CSI_D3/PWM1/DA_OUT/OWA_OUT</text>
<text x="221.5" y="254">PE5/CSI_D2/LCD_D17/DA_IN</text>
<text x="271.6" y="256.2">43</text>
<text x="271.6" y="252.6">44</text>
<text x="158.2" y="259.7">32</text>
<text x="158.2" y="263.2">34</text>
<text x="164.7" y="261.1">VCC-DRAM</text>
<text x="216.1" y="261.1">PE7/CSI_D4/UART2_TX/SPI1_CS</text>
<text x="271.6" y="263.2">41</text>
<text x="271.6" y="259.7">42</text>
<text x="158.2" y="266.7">36</text>
<text x="164.7" y="264.6">VCC-DRAM</text>
<text x="164.7" y="268.1">VCC-DRAM</text>
<text x="211.5" y="264.6">PE8/CSI_D5/UART2_RX/SPI1_MOSI</text>
<text x="212.1" y="268.1">PE9/CSI_D6/UART2_RTS/SPI1_CLK</text>
<text x="271.6" y="266.7">40</text>
<text x="207.5" y="271.7">PE10/CSI_D7/UART2_CTS/SPI1_MISO</text>
<text x="214.9" y="275.2">PE11/CLK_OUT/TWI0_SCK/IR_RX</text>
<text x="271.6" y="273.8">38</text>
<text x="271.6" y="270.3">39</text>
<text x="158.2" y="277.3">22</text>
<text x="158.2" y="280.8">35</text>
<text x="164.7" y="278.7">VDD-CORE</text>
<text x="214.4" y="278.7">PE12/DA_MCLK/TWI0_SDA/PWM0</text>
<text x="271.6" y="277.3">37</text>
<text x="158.2" y="284.4">71</text>
<text x="164.7" y="282.3">VDD-CORE</text>
<text x="164.7" y="285.8">VDD-CORE</text>
<text x="271.6" y="287.9">58</text>
<text x="449.5" y="287.9">1</text>
<text x="476.2" y="287.9">4</text>
<text x="219.9" y="289.3">PF0/SDC0_D1/DBG_MS/IR_RX</text>
<text x="232.3" y="292.8">PF1/SDC0_D0/DBG_DI</text>
<text x="271.6" y="291.4">57</text>
<text x="454" y="289.3">E/D</text>
<text x="466.7" y="289.3">VDD</text>
<text x="158.2" y="295">33</text>
<text x="164.7" y="296.4">SVREF</text>
<text x="226.4" y="296.4">PF2/SDC0_CLK/UART0_RX</text>
<text x="228.3" y="299.9">PF3/SDC0_CMD/DBG_DO</text>
<text x="271.6" y="298.5">55</text>
<text x="271.6" y="295">56</text>
<text x="449.5" y="295">2</text>
<text x="454" y="296.4">GND</text>
<text x="467" y="296.4">OUT</text>
<text x="476.2" y="295">3</text>
<text x="158.2" y="305.5">89</text>
<text x="228.4" y="303.4">PF4/SDC0_D3/UART0_TX</text>
<text x="271.6" y="305.5">53</text>
<text x="271.6" y="302">54</text>
<text x="164.7" y="307">GND</text>
<text x="220.5" y="307">PF5/SDC0_D2/DBG_CK/PWM1</text>
</g>
<g font-size="3.2" fill="#f00">
<text x="489.5" y="100.9">VCC</text>
<text x="497.6" y="99.2">8</text>
<text x="463.1" y="201.5">VCC</text>
<text x="471.1" y="199.7">8</text>
</g>
</svg>
